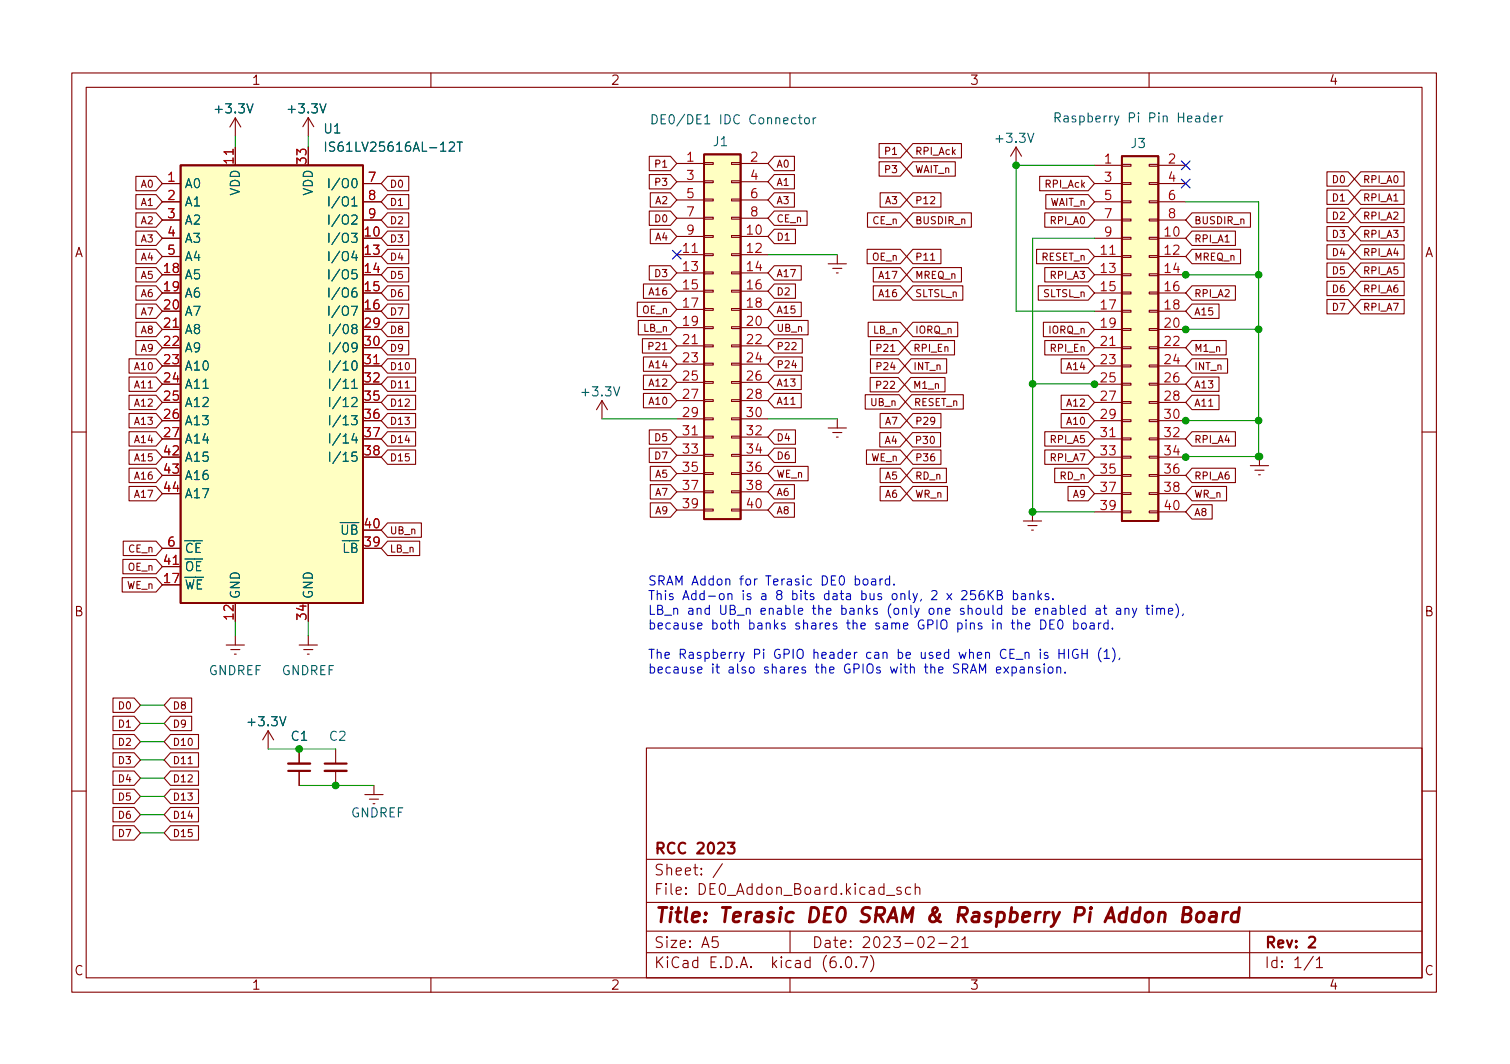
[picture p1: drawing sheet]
<svg xmlns="http://www.w3.org/2000/svg" width="210mm" height="148mm" viewBox="0 0 210 148" stroke-linecap="round" stroke-linejoin="round" font-family="sans-serif">
<g fill="none" stroke="#840000" stroke-width=".15">
<path d="M10 10.2h190v128h-190zM12 12.2h186v124h-186zM32.8 16.4v2.6M32.8 16.4l-.8 1.3M32.8 16.4l.7 1.3M42.9 16.4l-.7 1.2M42.9 16.4v2.5M42.9 16.4l.8 1.2M60 10.2v2M110 10.2v2M122.4 20h3l.8 1-.8 1h-3zM127.1 20h6.8v2h-6.8l-.9-1z"/>
<path d="M160 10.2v2M18.9 24.6h2.8l.9 1-.9 1h-2.8zM18.9 34.7h2.8l.9 1-.9 1h-2.8zM18.9 29.6h2.8l.9 1-.9 1h-2.8zM18.9 32.2h2.8l.9 1-.9 1h-2.8zM18.9 37.3h2.8l.9 1-.9 1h-2.8zM18.9 27.1h2.8l.9 1-.9 1h-2.8zM18.9 39.8h2.8l.9 1-.9 1h-2.8zM22.6 25.6h2.5M22.6 28.1h2.5M22.6 30.6h2.5M22.6 33.2h2.5"/>
<path d="M22.6 35.7h2.5M32.8 20.5v2.5M50.5 25.6h2.6M50.5 28.1h2.6M50.5 30.6h2.6M54 27.1h2.9v2h-2.9l-.9-1zM54 34.7h2.9v2h-2.9l-.9-1zM54 32.2h2.9v2h-2.9l-.9-1zM54 37.3h2.9v2h-2.9l-.9-1zM54 29.6h2.9v2h-2.9l-.9-1zM54 24.6h2.9v2h-2.9l-.9-1zM54 39.8h2.9v2h-2.9l-.9-1z"/>
<path d="M89.6 39.5h3.8l.8 1-.8 1h-3.8zM90.4 21.8h3l.8 1-.8 1h-3zM90.4 24.3h3l.8 1-.8 1h-3zM90.4 37h3l.8 1-.8 1h-3zM90.4 29.4h3l.8 1-.8 1h-3zM90.5 26.8h2.9l.8 1-.8 1h-2.9zM90.5 31.9h2.9l.8 1-.8 1h-2.9zM94.2 22.8h3.8M94.2 32.9h3.8M94.2 35.5h3.8M94.2 38h3.8M94.2 25.3h3.8"/>
<path d="M94.2 27.8h3.8M94.2 30.4h3.8M98 37.9h1.3v.2h-1.3zM98 35.3h1.3v.3h-1.3zM98 32.8h1.3v.3h-1.3zM98 30.3h1.3v.2h-1.3zM98 27.7h1.3v.3h-1.3zM98 25.2h1.3v.2h-1.3zM98 22.6h1.3v.3h-1.3zM101.9 37.9h1.2v.2h-1.2zM101.9 35.3h1.2v.3h-1.2zM101.9 32.8h1.2v.3h-1.2z"/>
<path d="M101.9 30.3h1.2v.2h-1.2zM101.9 27.7h1.2v.3h-1.2zM101.9 25.2h1.2v.2h-1.2zM101.9 22.6h1.2v.3h-1.2zM103.1 22.8h3.8M103.1 32.9h3.8M103.1 35.5h3.8M103.1 38h3.8M103.1 25.3h3.8M103.1 27.8h3.8M103.1 30.4h3.8M107.8 37h3.8v2h-3.8l-.9-1z"/>
<path d="M107.8 39.5h3v2h-3l-.9-1zM107.8 21.8h2.8v2h-2.8l-.9-1zM107.8 26.8h2.8v2h-2.8l-.9-1zM107.8 24.3h2.8v2h-2.8l-.9-1zM107.8 29.4h4.6v2h-4.6l-.9-1zM107.8 31.9h3v2h-3l-.9-1zM115.3 36.7h2.6M116 37.4h1.2M116.5 38h.2M116.6 35.5v1.2M120.7 34.7h4.7l.8 1-.8 1h-4.7zM120.8 29.6h4.6l.8 1-.8 1h-4.6z"/>
<path d="M121.6 37.3h3.8l.8 1-.8 1h-3.8zM121.6 39.8h3.8l.8 1-.8 1h-3.8zM122.4 22.5h3l.8 1-.8 1h-3zM122.6 26.8h2.8l.8 1-.8 1h-2.8zM127.1 37.3h6.8v2h-6.8l-.9-1zM127.1 34.7h3.9v2h-3.9l-.9-1zM127.1 39.8h7v2h-7l-.9-1zM127.1 26.8h3.9v2h-3.9l-.9-1zM127.1 29.6h8.2v2h-8.2l-.9-1zM127.1 22.5h5.9v2h-5.9l-.9-1zM129.6 36.2h.6M141.5 20.5l-.8 1.3"/>
<path d="M141.5 20.5v2.5M141.5 20.5l.7 1.3M144.3 34.7h7.2l.9 1-.9 1h-7.2zM144.6 39.8h6.9l.9 1-.9 1h-6.9zM144.8 24.6h6.7l.9 1-.9 1h-6.7zM145.5 37.3h6l.9 1-.9 1h-6zM145.5 29.6h6l.9 1-.9 1h-6zM145.6 27.1h5.9l.9 1-.9 1h-5.9zM152.4 25.6h3.8M152.4 28.1h3.8M152.4 30.6h3.8M152.4 33.2h3.8"/>
<path d="M152.4 35.7h3.8M152.4 23h3.8M152.4 38.3h3.8M156.2 38.1h1.3v.3h-1.3zM156.2 35.6h1.3v.2h-1.3zM156.2 33.1h1.3v.2h-1.3zM156.2 30.5h1.3v.3h-1.3zM156.2 28h1.3v.2h-1.3zM156.2 25.4h1.3v.3h-1.3zM156.2 22.9h1.3v.2h-1.3zM160 38.1h1.3v.3h-1.3zM160 35.6h1.3v.2h-1.3z"/>
<path d="M160 33.1h1.3v.2h-1.3zM160 30.5h1.3v.3h-1.3zM160 28h1.3v.2h-1.3zM160 25.4h1.3v.3h-1.3zM160 22.9h1.3v.2h-1.3zM161.3 25.6h3.8M161.3 28.1h3.8M161.3 30.6h3.8M161.3 33.2h3.8M161.3 35.7h3.8M161.3 23h3.8M161.3 38.3h3.8"/>
<path d="M166 39.8h6v2h-6l-.9-1zM166 29.6h8.1v2h-8.1l-.9-1zM166 34.7h6.7v2h-6.7l-.9-1zM166 32.2h6v2h-6l-.9-1zM184.8 31.5h2.9l.9 1-.9 1h-2.9zM184.8 34.1h2.9l.9 1-.9 1h-2.9zM184.8 36.6h2.9l.9 1-.9 1h-2.9zM184.8 39.2h2.9l.9 1-.9 1h-2.9zM184.8 23.9h2.9l.9 1-.9 1h-2.9zM184.8 26.5h2.9l.9 1-.9 1h-2.9zM184.8 29h2.9l.9 1-.9 1h-2.9zM189.5 36.6h6v2h-6l-.9-1z"/>
<path d="M189.5 39.2h6v2h-6l-.9-1zM189.5 34.1h6v2h-6l-.9-1zM189.5 23.9h6v2h-6l-.9-1zM189.5 26.5h6v2h-6l-.9-1zM189.5 29h6v2h-6l-.9-1zM189.5 31.5h6v2h-6l-.9-1zM18 55h3.7l.9 1-.9 1h-3.7zM18 57.6h3.7l.9 1-.9 1h-3.7zM18 52.5h3.7l.9 1-.9 1h-3.7zM18 50h3.7l.9 1-.9 1h-3.7zM18.9 44.9h2.8l.9 1-.9 1h-2.8zM18.9 47.4h2.8l.9 1-.9 1h-2.8z"/>
<path d="M18.9 42.3h2.8l.9 1-.9 1h-2.8zM22.6 45.9h2.5M50.5 51h2.6M54 55h3.9v2h-3.9l-.9-1zM54 50h3.9v2h-3.9l-.9-1zM54 57.6h3.9v2h-3.9l-.9-1zM54 52.5h3.9v2h-3.9l-.9-1zM54 42.3h2.9v2h-2.9l-.9-1zM54 44.9h2.9v2h-2.9l-.9-1zM54 47.4h2.9v2h-2.9l-.9-1zM56.4 54h.6M83.8 55.8l-.7 1.3"/>
<path d="M83.8 55.8v2.5M83.8 55.8l.8 1.3M88.7 42.1h4.7l.8 1-.8 1h-4.7zM88.9 44.6h4.5l.8 1-.8 1h-4.5zM89.5 47.2h3.9l.8 1-.8 1h-3.9zM89.6 49.7h3.8l.8 1-.8 1h-3.8zM89.6 52.2h3.8l.8 1-.8 1h-3.8zM89.6 54.8h3.8l.8 1-.8 1h-3.8zM90.4 59.9h3l.8 1-.8 1h-3zM94.2 40.5h3.8M94.2 43.1h3.8M94.2 45.6h3.8"/>
<path d="M94.2 48.2h3.8M94.2 50.7h3.8M94.2 53.2h3.8M94.2 55.8h3.8M94.2 58.3h3.8M98 58.2h1.3v.3h-1.3zM98 55.7h1.3v.2h-1.3zM98 53.1h1.3v.3h-1.3zM98 50.6h1.3v.2h-1.3zM98 48h1.3v.3h-1.3zM98 45.5h1.3v.3h-1.3zM98 43h1.3v.2h-1.3z"/>
<path d="M98 40.4h1.3v.3h-1.3zM101.9 58.2h1.2v.3h-1.2zM101.9 55.7h1.2v.2h-1.2zM101.9 53.1h1.2v.3h-1.2zM101.9 50.6h1.2v.2h-1.2zM101.9 48h1.2v.3h-1.2zM101.9 45.5h1.2v.3h-1.2zM101.9 43h1.2v.2h-1.2zM101.9 40.4h1.2v.3h-1.2zM103.1 40.5h3.8M103.1 43.1h3.8M103.1 45.6h3.8"/>
<path d="M103.1 48.2h3.8M103.1 50.7h3.8M103.1 53.2h3.8M103.1 55.8h3.8M103.1 58.3h3.8M107.8 49.7h3.9v2h-3.9l-.9-1zM107.8 52.2h3.8v2h-3.8l-.9-1zM107.8 54.8h3.8v2h-3.8l-.9-1zM107.8 59.9h3v2h-3l-.9-1zM107.8 44.6h4.7v2h-4.7l-.9-1zM107.8 42.1h3.8v2h-3.8l-.9-1zM107.8 47.2h3.9v2h-3.9l-.9-1z"/>
<path d="M115.3 59.6h2.6M116.6 58.3v1.3M120.5 55h4.7l.9 1-.9 1h-4.7zM120.9 44.9h4.5l.8 1-.8 1h-4.5zM121.2 52.6h3.9l.8 1-.8 1h-3.9zM121.2 47.4h3.9l.9 1-.9 1h-3.9zM121.2 50h3.9l.9 1-.9 1h-3.9zM122.6 57.6h2.8l.8 1-.8 1h-2.8zM126.8 52.6h4.8v2h-4.8l-.9-1zM126.9 47.4h6v2h-6l-.9-1zM126.9 50h4.9v2h-4.9l-.9-1zM126.9 55h7.2v2h-7.2l-.8-1z"/>
<path d="M127.1 57.6h3.9v2h-3.9l-.9-1zM127.1 44.9h6.3v2h-6.3l-.9-1zM145.3 44.9h6.2l.9 1-.9 1h-6.2zM145.5 47.4h6l.9 1-.9 1h-6zM147.8 50h3.7l.9 1-.9 1h-3.7zM147.8 57.6h3.7l.9 1-.9 1h-3.7zM147.8 55h3.7l.9 1-.9 1h-3.7zM152.4 45.9h3.8M152.4 51h3.8M152.4 40.8h3.8M152.4 43.3h3.8M152.4 48.4h3.8"/>
<path d="M152.4 53.5h3.8M152.4 56h3.8M152.4 58.6h3.8M156.2 58.5h1.3v.2h-1.3zM156.2 55.9h1.3v.3h-1.3zM156.2 53.4h1.3v.2h-1.3zM156.2 50.8h1.3v.3h-1.3zM156.2 48.3h1.3v.2h-1.3zM156.2 45.8h1.3v.2h-1.3zM156.2 43.2h1.3v.3h-1.3zM156.2 40.7h1.3v.2h-1.3zM160 58.5h1.3v.2h-1.3z"/>
<path d="M160 55.9h1.3v.3h-1.3zM160 53.4h1.3v.2h-1.3zM160 50.8h1.3v.3h-1.3zM160 48.3h1.3v.2h-1.3zM160 45.8h1.3v.2h-1.3zM160 43.2h1.3v.3h-1.3zM160 40.7h1.3v.2h-1.3zM161.3 45.9h3.8M161.3 51h3.8M161.3 40.8h3.8M161.3 43.3h3.8M161.3 48.4h3.8"/>
<path d="M161.3 53.5h3.8M161.3 56h3.8M161.3 58.6h3.8M166 42.3h3.7v2h-3.7l-.9-1zM166 55h3.7v2h-3.7l-.9-1zM166 47.4h4.7v2h-4.7l-.9-1zM166 52.5h3.7v2h-3.7l-.9-1zM166 50h4.9v2h-4.9l-.9-1zM184.8 41.7h2.9l.9 1-.9 1h-2.9zM189.5 41.7h6v2h-6l-.9-1zM10 60.2h2M17.1 77.9h4.6l.9 1-.9 1h-4.6z"/>
<path d="M17.2 75.4h4.5l.9 1-.9 1h-4.5zM18 62.7h3.7l.9 1-.9 1h-3.7zM18 65.2h3.7l.9 1-.9 1h-3.7zM18 60.1h3.7l.9 1-.9 1h-3.7zM18 67.7h3.7l.9 1-.9 1h-3.7zM22.6 78.9h2.5M22.6 76.4h2.5M54 62.7h3.9v2h-3.9l-.9-1zM54 60.1h3.9v2h-3.9l-.9-1zM54 72.8h4.7v2h-4.7l-.9-1zM54 75.4h4.4v2h-4.4l-.9-1zM90.4 62.4h3l.8 1-.8 1h-3z"/>
<path d="M90.5 67.5h2.9l.8 1-.8 1h-2.9zM90.5 70h2.9l.8 1-.8 1h-2.9zM90.5 64.9h2.9l.8 1-.8 1h-2.9zM94.2 60.9h3.8M94.2 63.4h3.8M94.2 65.9h3.8M94.2 68.5h3.8M94.2 71h3.8M98 70.9h1.3v.3h-1.3zM98 68.4h1.3v.2h-1.3zM98 65.8h1.3v.3h-1.3zM98 63.3h1.3v.2h-1.3z"/>
<path d="M98 60.7h1.3v.3h-1.3zM101.9 70.9h1.2v.3h-1.2zM101.9 68.4h1.2v.2h-1.2zM101.9 65.8h1.2v.3h-1.2zM101.9 63.3h1.2v.2h-1.2zM101.9 60.7h1.2v.3h-1.2zM103.1 60.9h3.8M103.1 63.4h3.8M103.1 65.9h3.8M103.1 68.5h3.8M103.1 71h3.8M107.8 62.4h3v2h-3l-.9-1z"/>
<path d="M107.8 70h2.8v2h-2.8l-.9-1zM107.8 67.5h2.8v2h-2.8l-.9-1zM107.8 64.9h4.7v2h-4.7l-.9-1zM116 60.2h1.2M116.5 60.9h.2M120.6 62.7h4.8l.8 1-.8 1h-4.8zM122.5 60.2h2.8l.9 1-.9 1h-2.8zM122.6 65.2h2.8l.8 1-.8 1h-2.8zM122.6 67.7h2.8l.8 1-.8 1h-2.8zM127.1 60.2h3.9v2h-3.9l-.9-1zM127.1 62.7h3.9v2h-3.9l-.9-1zM127.1 65.2h4.7v2h-4.7l-.9-1z"/>
<path d="M127.1 67.7h4.8v2h-4.8l-.9-1zM142.5 72.6h2.5M143.1 73.2h1.3M143.6 73.8h.3M143.8 71.3v1.3M145.5 62.7h6l.9 1-.9 1h-6zM145.5 60.1h6l.9 1-.9 1h-6zM146.9 65.2h4.6l.9 1-.9 1h-4.6zM148.7 67.7h2.8l.9 1-.9 1h-2.8zM152.4 61.1h3.8M152.4 63.7h3.8M152.4 66.2h3.8"/>
<path d="M152.4 68.7h3.8M152.4 71.3h3.8M156.2 71.2h1.3v.2h-1.3zM156.2 68.6h1.3v.3h-1.3zM156.2 66.1h1.3v.2h-1.3zM156.2 63.5h1.3v.3h-1.3zM156.2 61h1.3v.2h-1.3zM160 71.2h1.3v.2h-1.3zM160 68.6h1.3v.3h-1.3zM160 66.1h1.3v.2h-1.3zM160 63.5h1.3v.3h-1.3zM160 61h1.3v.2h-1.3z"/>
<path d="M161.3 61.1h3.8M161.3 63.7h3.8M161.3 66.2h3.8M161.3 68.7h3.8M161.3 71.3h3.8M166 60.1h6v2h-6l-.9-1zM166 70.3h2.8v2h-2.8l-.9-1zM166 67.7h4.8v2h-4.8l-.9-1zM166 65.2h6v2h-6l-.9-1zM174.1 64.8h2.5M174.7 65.5h1.3M175.2 66.1h.3"/>
<path d="M175.4 63.6v1.2M198 60.2h2M15.7 99.7h3l.9 1-.9 1h-3zM15.7 97.2h3l.9 1-.9 1h-3zM17 80.4h4.7l.9 1-.9 1h-4.7zM23.7 99.7h3v2h-3l-.8-1zM23.7 97.2h3v2h-3l-.8-1zM31.5 89.8h2.5M32.1 90.5h1.3M32.6 91.1h.3M32.8 88.6v1.2M41.7 89.8h2.5"/>
<path d="M42.3 90.5h1.3M42.8 91.1h.3M42.9 88.6v1.2M10 110.2h2M15.7 115h3l.9 1-.9 1h-3zM15.7 112.4h3l.9 1-.9 1h-3zM15.7 109.9h3l.9 1-.9 1h-3zM15.7 107.4h3l.9 1-.9 1h-3zM15.7 104.8h3l.9 1-.9 1h-3zM15.7 102.3h3l.9 1-.9 1h-3zM23.7 115h3.9v2h-3.9l-.8-1zM23.7 102.3h3.9v2h-3.9l-.8-1z"/>
<path d="M23.7 104.8h3.9v2h-3.9l-.8-1zM23.7 107.4h3.9v2h-3.9l-.8-1zM23.7 109.9h3.9v2h-3.9l-.8-1zM23.7 112.4h3.9v2h-3.9l-.8-1zM26.2 106.3h.6M37.3 101.8l-.7 1.2M37.3 101.8v2.5M37.3 101.8l.8 1.2M41.7 104.3v2M41.7 107.3v2.1M46.7 104.3v2M46.7 107.3v2.1"/>
<path d="M50.8 110.7h2.5M51.4 111.3h1.3M52.1 109.4v1.3M90 104.2h108v32h-108zM90 119.7h108M198 110.2h2M60 136.2v2M90 132.7h108M90 129.7h108M90 125.7h108M99.9 130.4h-.7v.8l.2-.2 .5 .1 .1 .2-.1 .5-.2 .1h-.3l-.2-.1M100.6 120.3l-1.3 1.9"/>
<path d="M110 136.2v2M110 129.7v3M117.1 134.6l.1 .1h-.1h-.1l.1-.1v.1M117.9 133.3a.36 .36 0 0 1 .6 .2 .77 .77 0 0 1-.4 1.2 1 1 0 0 1-.2-1.4zM119.2 134.6l.1 .1h-.1v-.1v.1M119.8 133.2h1l-.6 1.5M121.2 133a1.72 1.72 0 0 1 0 2.3M123.4 124.7h1.2M125.4 123.6l-.3-.1-.2 .3v.2l.5 .1 .1 .2-.1 .2h-.1h-.4M126.8 123.6l-.4-.1-.3 .3v.5l.1 .2h.2h.4M127.4 123.7a.37 .37 0 0 1 .7 .1v.7M127.4 123v1.5"/>
<path d="M129.2 130.6l.2-.2 .5 .1a.41 .41 0 0 1 .1 .6l-.8 .8h.9M130.7 131.4h1.2M132.5 130.6l.2-.2 .5 .1a.41 .41 0 0 1 .1 .6l-.9 .8h1M133.9 130.9l.5-.5v1.5M133.9 131.9h.9M160 136.2v2M174 129.7v6.5M182.9 133.2l-1.3 1.9M183.3 133.7l.4-.5v1.5M183.3 134.7h.9"/>
</g>
<path d="M40.1 107.3h3.1M45.2 106.3h3.1M101.3 117.3h1l-.5 .6a.41 .41 0 0 1 .5 .3v.4l-.2 .2h-.5l-.3-.1M182.3 130.6l.2-.2 .5 .1a.41 .41 0 0 1 .1 .6l-.9 .8h.9" fill="none" stroke="#840000" stroke-width=".3"/>
<path d="M164.7 127.3h.7a.49 .49 0 0 0 .4-.4 .49 .49 0 0 0-.3-.5h-.6l-.3 2h.8a.53 .53 0 0 0 .4-.5 .53 .53 0 0 0-.4-.6M166.8 127.2a.52 .52 0 0 1 .5-.2 .52 .52 0 0 1 .4 .4l-.1 .6a.55 .55 0 0 1-.5 .4 .55 .55 0 0 1-.5-.4zM168.6 127.1l.2-.1 .5 .1 .1 .2-.1 1.1M169.4 127.5l-.7 .1a.4 .4 0 0 0-.3 .4 .4 .4 0 0 0 .2 .4l.7-.1M170.4 127l-.2 1.4M171 127a.59 .59 0 0 0-.6 .4M172.5 127.1a.66 .66 0 0 0-1 .3l-.1 .6 .2 .3 .2 .1 .5-.1M172.6 126.4l-.3 2" fill="none" stroke="#840000" stroke-width=".4"/>
<g fill="#ffffc2" stroke="#ffffc2" stroke-width=".14">
<path d="M25.1 23h25.4v61h-25.4z"/>
<path d="M156.2 21.8h5.1v50.8h-5.1z"/>
<path d="M98 21.5h5.1v50.8h-5.1z"/>
</g>
<path d="M25.1 23h25.4v61h-25.4zM98 21.5h5.1v50.8h-5.1zM156.2 21.8h5.1v50.8h-5.1z" fill="none" stroke="#840000" stroke-width=".25"/>
<g fill="none" stroke="#006464" stroke-width=".15">
<path d="M45.3 19.8v1.3M46.6 19.8h-.5l-.2 .1v.4l.6 .2 .1 .3-.2 .3-.5-.1M63.7 19.8h.7M64 19.8v1.3M90.8 16a.64 .64 0 0 1 .7 .6 .64 .64 0 0 1-.7 .6zM112.1 16.5l.2-.1 .3 .1 .1 .5-.1 .2h-.3l-.2-.1zM113.2 16.4v.8M113.6 16.4l-.2 .1-.2 .1M146.9 16.4l.6-.1 .1-.2v-.3l-.2-.1h-.5v1.3M147.2 16.4l.4 .6M168.7 16.6l.7-.2-.1-.2-.4-.1-.2 .2 .1 .6h.5M169.9 16.1v.9"/>
<path d="M170.3 16.1l-.3 .1-.1 .2M45.8 24.9v1.2M45.8 27.4v1.3M45.8 29.9v1.3M45.8 32.5v1.3M45.8 35v1.3M45.8 37.6v1.2M47.3 32.4l-1.1 1.7M47.3 35l-1.1 1.6M47.3 37.5l-1.1 1.6M47.3 24.8l-1.1 1.6M47.3 27.3l-1.1 1.7"/>
<path d="M47.3 29.9l-1.1 1.6M45.8 40.1v1.3M45.8 42.6v1.3M45.9 45.2v1.3M45.9 47.7v1.3M45.9 50.3v1.2M45.9 52.8v1.3M45.9 55.3v1.3M45.9 57.9v1.3M47.3 40l-1.1 1.7M47.3 42.6l-1.1 1.6M47.4 45.1l-1.1 1.7"/>
<path d="M47.4 47.7l-1.1 1.6M47.4 50.2l-1.1 1.6M47.4 52.7l-1.1 1.7M47.4 55.3l-1.1 1.6M47.4 57.8l-1.1 1.7M45.9 60.4v1.3M45.9 63v1.2M47.4 60.4l-1.1 1.6M47.4 62.9l-1.1 1.6"/>
</g>
<path d="M40.1 106.3h3.1M45.2 107.3h3.1" fill="none" stroke="#840000" stroke-width=".33"/>
<g fill="none" stroke="#0000c2" stroke-width=".15">
<path d="M119.1 80.7l.4-.1 .2 .3v.3l-.1 .2h-.5M120.3 80.7l.3-.1 .2 .3v.3l-.2 .3-.3-.1-.1-.2v-.3zM121.4 80.7h.5v.8M121.9 80.9l-.4 .1a.25 .25 0 0 0-.2 .2 .25 .25 0 0 0 .2 .3l.4-.1M122.5 80.6v.9M122.9 80.6l-.2 .1-.2 .2M123.9 80.7l-.4-.1-.2 .3v.3l.1 .2h.5M123.9 80.2v1.3M124.5 81.3v.2M133.9 82.4l.2-.2h.3l.2 .2v.2v.2l-.8 .7h.8M135.8 82.2h-.6l-.1 .6 .2-.1 .4 .1 .1 .2v.4l-.2 .1h-.3l-.2-.1M136.9 82.2a.5 .5 0 0 0-.6 .6v.5l.2 .1 .3 .1 .2-.1 .1-.4-.2-.2-.3-.1-.3 .3"/>
<path d="M137.6 82.2v1.3M137.8 82.8l.5 .7M138.3 82.2l-.7 .8M138.7 93.3l.7-.1-.1-.3h-.4l-.2 .2 .1 .6h.5M138.9 82.8h.5l.1-.2-.1-.3-.5-.1v1.3h.5l.2-.2a.33 .33 0 0 0-.3-.5M139.8 92.9l.6 .8M140.4 92.9l-.6 .8M140.9 92.9h.4l.2 .2v.4l-.1 .2h-.5M140.9 92.9v1.3M141.1 82.7h.4l.2 .2v.4l-.1 .1h-.5M141.1 82.2v1.3M142.1 92.9h.5v.8"/>
<path d="M142.3 82.7h.4l.1 .8M142.6 93.2h-.4a.25 .25 0 0 0-.2 .3 .25 .25 0 0 0 .2 .2h.4M142.8 83h-.4a.25 .25 0 0 0-.2 .3 .25 .25 0 0 0 .2 .2l.4-.1M142.8 87.2l.6-.1-.1-.3h-.3l-.2 .1 .1 .6h.4M143.2 93l.2-.1h.3l.1 .8M143.2 92.9v.8M143.4 82.8l.2-.1h.3v.8M143.4 82.7v.8M144.6 82.2v1.3M144.7 83l.3 .5M144.8 92.9h-.3l-.2 .2 .1 .1 .4 .2v.3h-.5M144.9 90.4v.1"/>
<path d="M144.9 86.3a.64 .64 0 0 1 .7 .7 .64 .64 0 0 1-.7 .6zM145 82.7l-.4 .4M145.4 92.5v.1M145.4 92.9v.8M145.9 90.9l-.3-.1-.2 .2 .1 .2 .4 .1v.3h-.5M146 82.7h-.3l-.2 .1 .1 .2 .4 .1v.3h-.5M146.1 92.9h.3l.2 .2v.4l-.2 .2h-.3l-.2-.2v-.4zM146.2 86.9h.4M146.6 83.4v.1M146.8 86.3h-.6v1.3h.6M147.2 93l.1-.1h.3l.1 .8M147.2 92.9v.8"/>
<path d="M147.4 86.4l.3-.1a.79 .79 0 0 1 0 1.3l-.2-.1-.2-.1v-.6zM147.5 90.4v1.3M147.5 91h.7M148.2 90.4v1.3M148.3 93.6v.1M148.8 90.4v1.3M149.5 86.8h.4l.2 .2v.4l-.1 .1h-.5M149.5 86.3v1.3M150.1 90.5a.62 .62 0 0 0-.8 .4 .62 .62 0 0 0 .5 .8l.3-.1v-.5h-.2M150.7 91h.7M150.7 90.4v1.3M150.7 86.8h.3l.3 .2v.4l-.3 .2-.3-.1-.1-.1v-.4z"/>
<path d="M151.1 84.8l-.4-.1-.2 .2v.4l.1 .2h.5M151.1 84.3v1.3M151.4 90.4v1.3M151.8 86.8h.5l.1 .8M152.4 87.1h-.5a.25 .25 0 0 0-.2 .3 .25 .25 0 0 0 .2 .2l.5-.1M152.7 84.8h.4l.1 .8M153 86.8v.8M153.2 85l-.4 .1a.25 .25 0 0 0-.2 .2 .25 .25 0 0 0 .2 .3l.4-.1M153.3 86.8h-.2l-.1 .2M153.3 90.2a1.46 1.46 0 0 0 0 2M153.6 84.7h.5M153.7 90.8l.4-.4v1.3"/>
<path d="M153.7 91.7h.8M153.8 84.3v1.1l.1 .1 .2 .1M154.3 86.8h-.4l-.2 .2v.4l.1 .1h.5M154.3 86.3v1.3M154.9 87.5v.1M154.9 90.2a1.46 1.46 0 0 1 0 2M155.5 84.8h.5v.8M155.9 91.6l-.1 .3M156 85l-.4 .1a.25 .25 0 0 0-.2 .2 .25 .25 0 0 0 .2 .3l.4-.1M156.6 84.8l.2-.1 .3 .1 .1 .8M156.6 84.7v.9M157.7 84.7l.3 .9"/>
<path d="M158.3 84.7l-.4 1.2-.2 .1M159.6 84.7h.4M159.7 84.3v1.1l.1 .1 .2 .1M160.5 84.3v.1M160.5 84.7v.9M161.1 84.8l.1-.1 .3 .1 .1 .8M161.1 84.7v.9M161.6 84.9l.2-.2 .3 .1 .1 .8M162.7 85.1l.6-.1-.1-.2-.3-.1-.2 .2 .1 .6h.4M163.7 84.1a1.46 1.46 0 0 1 0 1.9M164.8 85.5l-.2 .2"/>
</g>
<g fill="none" stroke="#009600" stroke-width=".15">
<path d="M32.8 19v1.5M42.9 18.9v1.6M106.9 35.5h9.7M152.4 33.2h-8.6v38.1h8.6M152.4 23h-10.9v20.3h10.9M165.1 38.3h.1M165.1 28.1h10.2v35.5M165.1 38.3h10.2M83.8 58.3h10.4M106.9 58.3h9.7M143.8 53.5h8.6M175.3 45.9h-10.2"/>
<path d="M175.3 58.6h-10.2M175.4 63.6h-10.3v.1M19.6 98.2h3.3M32.8 86.5v2.1M42.9 86.5v2.1M19.6 110.9h3.3M19.6 113.4h3.3M19.6 116h3.3M19.6 103.3h3.3M19.6 108.4h3.3M19.6 100.7h3.3M19.6 105.8h3.3"/>
<path d="M37.3 104.3h9.4M41.7 109.4h10.4"/>
</g>
<path d="M93.6 34.9l1.2 1.2M94.8 34.9l-1.2 1.2M164.5 25l1.2 1.2M164.5 22.4l1.2 1.2M165.7 25l-1.2 1.2M165.7 22.4l-1.2 1.2" fill="none" stroke="#000084" stroke-width=".15"/>
<g fill="#009600" stroke="#009600" stroke-width=".15">
<circle cx="143.8" cy="71.3" r=".46"/>
<circle cx="141.5" cy="23" r=".46"/>
<circle cx="143.8" cy="53.5" r=".46"/>
<circle cx="46.7" cy="109.4" r=".46"/>
<circle cx="41.7" cy="104.3" r=".46"/>
<circle cx="175.4" cy="63.6" r=".46"/>
<circle cx="175.3" cy="63.6" r=".46"/>
<circle cx="175.3" cy="58.6" r=".46"/>
<circle cx="165.1" cy="63.7" r=".46"/>
<circle cx="165.1" cy="58.6" r=".46"/>
<circle cx="152.4" cy="53.5" r=".46"/>
<circle cx="175.3" cy="45.9" r=".46"/>
<circle cx="165.1" cy="45.9" r=".46"/>
<circle cx="175.3" cy="38.3" r=".46"/>
<circle cx="165.1" cy="38.3" r=".46"/>
</g>
<text font-size="2.8" fill="#840000" x="91" y="128.5">Title: Terasic DE0 SRAM &amp; Raspberry Pi Addon Board</text>
<g font-size="2.1" fill="#840000">
<text x="91" y="118.9">RCC 2023</text>
<text x="91" y="124.6">File: DE0_Addon_Board.kicad_sch</text>
<text x="91" y="121.9">Sheet: /</text>
<text x="91" y="134.8">KiCad E.D.A. kicad (6.0.7)</text>
<text x="91" y="132">Size: A5</text>
<text x="113" y="132">Date: 2023-02-21</text>
<text x="176" y="132">Rev: 2</text>
<text x="176" y="134.8">Id: 1/1</text>
</g>
<g font-size="1.8" fill="#840000">
<text x="35" y="11.8">1</text>
<text x="85" y="11.8">2</text>
<text x="135" y="11.8">3</text>
<text x="185" y="11.8">4</text>
<text x="10.3" y="35.8">A</text>
<text x="198.4" y="35.8">A</text>
<text x="10.3" y="85.8">B</text>
<text x="198.4" y="85.8">B</text>
<text x="10.3" y="135.8">C</text>
<text x="35" y="137.8">1</text>
<text x="85" y="137.8">2</text>
<text x="135" y="137.8">3</text>
<text x="185" y="137.8">4</text>
<text x="198.4" y="135.8">C</text>
</g>
<g font-size="1.8" fill="#006464">
<text x="30.2" y="15.8">+3.3V</text>
<text x="40.3" y="15.8">+3.3V</text>
<text x="92" y="17.3">DE0/DE1 IDC Connector</text>
<text x="148.2" y="17.1">Raspberry Pi Pin Header</text>
<text x="45.2" y="18.6">U1</text>
<text x="46.4" y="21.1">IS61LV25616AL-12T</text>
<text x="99.3" y="20.4">J1</text>
<text x="138.9" y="19.9">+3.3V</text>
<text x="157.5" y="20.6">J3</text>
<text x="25.7" y="26.2">A0</text>
<text x="25.7" y="28.7">A1</text>
<text x="33.4" y="27.3" transform="rotate(-90 33.4 27.3)">VDD</text>
<text x="43.6" y="27.3" transform="rotate(-90 43.6 27.3)">VDD</text>
<text x="46.7" y="26.2">I/O0</text>
<text x="46.7" y="28.7">I/O1</text>
<text x="25.7" y="31.3">A2</text>
<text x="25.7" y="33.8">A3</text>
<text x="46.7" y="33.8">I/O3</text>
<text x="46.7" y="31.3">I/O2</text>
<text x="25.7" y="38.9">A5</text>
<text x="25.7" y="41.4">A6</text>
<text x="25.7" y="36.4">A4</text>
<text x="46.7" y="36.4">I/O4</text>
<text x="46.7" y="38.9">I/O5</text>
<text x="46.7" y="41.4">I/O6</text>
<text x="25.7" y="44">A7</text>
<text x="25.7" y="46.5">A8</text>
<text x="46.7" y="44">I/O7</text>
<text x="47.1" y="46.5">I/08</text>
<text x="25.7" y="49.1">A9</text>
<text x="25.7" y="51.6">A10</text>
<text x="47.1" y="49.1">I/09</text>
<text x="47.1" y="51.6">I/10</text>
<text x="25.7" y="54.1">A11</text>
<text x="25.7" y="56.7">A12</text>
<text x="25.7" y="59.2">A13</text>
<text x="47.1" y="54.1">I/11</text>
<text x="47.1" y="56.7">I/12</text>
<text x="47.1" y="59.2">I/13</text>
<text x="81.2" y="55.2">+3.3V</text>
<text x="25.7" y="61.8">A14</text>
<text x="25.7" y="64.3">A15</text>
<text x="47.1" y="61.8">I/14</text>
<text x="47.1" y="64.3">I/15</text>
<text x="25.7" y="66.8">A16</text>
<text x="25.7" y="69.4">A17</text>
<text x="25.7" y="77">~{CE}</text>
<text x="46.1" y="74.5">~{UB}</text>
<text x="46.3" y="77">~{LB}</text>
<text x="25.7" y="82.1">~{WE}</text>
<text x="25.7" y="79.5">~{OE}</text>
<text x="33.4" y="83.5" transform="rotate(-90 33.4 83.5)">GND</text>
<text x="43.6" y="83.5" transform="rotate(-90 43.6 83.5)">GND</text>
<text x="29" y="94">GNDREF</text>
<text x="39.2" y="94">GNDREF</text>
<text x="34.7" y="101.1">+3.3V</text>
<text x="40.6" y="103.2">C1</text>
<text x="45.9" y="103.2">C2</text>
<text x="48.8" y="113.8">GNDREF</text>
</g>
<g font-size="1.8" fill="#a90000">
<text x="32.5" y="22.7" transform="rotate(-90 32.5 22.7)">11</text>
<text x="42.7" y="22.7" transform="rotate(-90 42.7 22.7)">33</text>
<text x="95.6" y="22.5">1</text>
<text x="104.5" y="22.5">2</text>
<text x="153.8" y="22.8">1</text>
<text x="162.7" y="22.8">2</text>
<text x="23.4" y="25.3">1</text>
<text x="23.4" y="27.8">2</text>
<text x="51.3" y="25.3">7</text>
<text x="51.3" y="27.8">8</text>
<text x="95.6" y="25.1">3</text>
<text x="95.6" y="27.6">5</text>
<text x="104.5" y="25.1">4</text>
<text x="104.5" y="27.6">6</text>
<text x="153.8" y="25.3">3</text>
<text x="153.8" y="27.8">5</text>
<text x="162.7" y="25.3">4</text>
<text x="162.7" y="27.8">6</text>
<text x="23.4" y="30.4">3</text>
<text x="23.4" y="32.9">4</text>
<text x="23.4" y="35.5">5</text>
<text x="50.8" y="32.9">10</text>
<text x="50.8" y="35.5">13</text>
<text x="51.3" y="30.4">9</text>
<text x="95.2" y="35.2">11</text>
<text x="95.6" y="30.1">7</text>
<text x="95.6" y="32.7">9</text>
<text x="104" y="32.7">10</text>
<text x="104" y="35.2">12</text>
<text x="104.5" y="30.1">8</text>
<text x="153.3" y="35.5">11</text>
<text x="153.8" y="30.4">7</text>
<text x="153.8" y="32.9">9</text>
<text x="162.2" y="32.9">10</text>
<text x="162.2" y="35.5">12</text>
<text x="162.7" y="30.4">8</text>
<text x="22.9" y="38">18</text>
<text x="22.9" y="40.5">19</text>
<text x="50.8" y="38">14</text>
<text x="50.8" y="40.5">15</text>
<text x="95.2" y="37.8">13</text>
<text x="95.2" y="40.3">15</text>
<text x="104" y="37.8">14</text>
<text x="104" y="40.3">16</text>
<text x="153.3" y="38">13</text>
<text x="153.3" y="40.5">15</text>
<text x="162.2" y="38">14</text>
<text x="162.2" y="40.5">16</text>
<text x="22.9" y="43.1">20</text>
<text x="22.9" y="45.6">21</text>
<text x="50.8" y="43.1">16</text>
<text x="50.8" y="45.6">29</text>
<text x="95.2" y="42.8">17</text>
<text x="95.2" y="45.4">19</text>
<text x="95.2" y="47.9">21</text>
<text x="104" y="42.8">18</text>
<text x="104" y="45.4">20</text>
<text x="104" y="47.9">22</text>
<text x="153.3" y="43.1">17</text>
<text x="153.3" y="45.6">19</text>
<text x="162.2" y="43.1">18</text>
<text x="162.2" y="45.6">20</text>
<text x="22.9" y="48.2">22</text>
<text x="22.9" y="50.7">23</text>
<text x="22.9" y="53.2">24</text>
<text x="50.8" y="48.2">30</text>
<text x="50.8" y="50.7">31</text>
<text x="50.8" y="53.2">32</text>
<text x="95.2" y="50.5">23</text>
<text x="95.2" y="53">25</text>
<text x="104" y="50.5">24</text>
<text x="104" y="53">26</text>
<text x="153.3" y="48.2">21</text>
<text x="153.3" y="50.7">23</text>
<text x="153.3" y="53.2">25</text>
<text x="162.2" y="48.2">22</text>
<text x="162.2" y="50.7">24</text>
<text x="162.2" y="53.2">26</text>
<text x="22.9" y="55.8">25</text>
<text x="22.9" y="58.3">26</text>
<text x="50.8" y="55.8">35</text>
<text x="50.8" y="58.3">36</text>
<text x="95.2" y="55.5">27</text>
<text x="95.2" y="58.1">29</text>
<text x="104" y="55.5">28</text>
<text x="104" y="58.1">30</text>
<text x="153.3" y="55.8">27</text>
<text x="153.3" y="58.3">29</text>
<text x="162.2" y="55.8">28</text>
<text x="162.2" y="58.3">30</text>
<text x="22.9" y="60.9">27</text>
<text x="22.9" y="63.4">42</text>
<text x="22.9" y="65.9">43</text>
<text x="50.8" y="60.9">37</text>
<text x="50.8" y="63.4">38</text>
<text x="95.2" y="60.6">31</text>
<text x="95.2" y="63.2">33</text>
<text x="95.2" y="65.7">35</text>
<text x="104" y="60.6">32</text>
<text x="104" y="63.2">34</text>
<text x="104" y="65.7">36</text>
<text x="153.3" y="60.9">31</text>
<text x="153.3" y="63.4">33</text>
<text x="153.3" y="65.9">35</text>
<text x="162.2" y="60.9">32</text>
<text x="162.2" y="63.4">34</text>
<text x="162.2" y="65.9">36</text>
<text x="22.9" y="68.5">44</text>
<text x="95.2" y="68.2">37</text>
<text x="95.2" y="70.8">39</text>
<text x="104" y="68.2">38</text>
<text x="104" y="70.8">40</text>
<text x="153.3" y="68.5">37</text>
<text x="153.3" y="71">39</text>
<text x="162.2" y="68.5">38</text>
<text x="162.2" y="71">40</text>
<text x="23.4" y="76.1">6</text>
<text x="50.8" y="76.1">39</text>
<text x="50.8" y="73.6">40</text>
<text x="22.9" y="81.2">17</text>
<text x="22.9" y="78.6">41</text>
<text x="32.5" y="86.2" transform="rotate(-90 32.5 86.2)">12</text>
<text x="42.7" y="86.2" transform="rotate(-90 42.7 86.2)">34</text>
</g>
<g font-size="1.8" fill="#0000c2">
<text x="90.2" y="81.5">SRAM Addon for Terasic DE0 board.</text>
<text x="90.2" y="83.6">This Add-on is a 8 bits data bus only, 2 x 256KB banks.</text>
<text x="90.2" y="85.6">LB_n and UB_n enable the banks (only one should be enabled at any time),</text>
<text x="90.2" y="87.7">because both banks shares the same GPIO pins in the DE0 board.</text>
<text x="90.2" y="91.7">The Raspberry Pi GPIO header can be used when CE_n is HIGH (1),</text>
<text x="90.2" y="93.8">because it also shares the GPIOs with the SRAM expansion.</text>
</g>
<g font-size="1.4" fill="#840000">
<text x="91.4" y="23.3">P1</text>
<text x="108.1" y="23.3">A0</text>
<text x="123.4" y="21.6">P1</text>
<text x="127.4" y="21.6">RPI_Ack</text>
<text x="19.7" y="26.1">A0</text>
<text x="19.7" y="28.7">A1</text>
<text x="54.2" y="28.7">D1</text>
<text x="54.2" y="26.1">D0</text>
<text x="91.3" y="28.4">A2</text>
<text x="91.4" y="25.9">P3</text>
<text x="108.1" y="28.4">A3</text>
<text x="108.1" y="25.9">A1</text>
<text x="123.3" y="28.4">A3</text>
<text x="123.4" y="24.1">P3</text>
<text x="127.4" y="28.4">P12</text>
<text x="127.4" y="24.1">WAIT_n</text>
<text x="145.6" y="26.1">RPI_Ack</text>
<text x="146.1" y="28.7">WAIT_n</text>
<text x="185.7" y="25.5">D0</text>
<text x="185.7" y="28">D1</text>
<text x="189.7" y="25.5">RPI_A0</text>
<text x="189.7" y="28">RPI_A1</text>
<text x="19.7" y="31.2">A2</text>
<text x="19.7" y="33.8">A3</text>
<text x="54.2" y="33.8">D3</text>
<text x="54.2" y="31.2">D2</text>
<text x="91.3" y="31">D0</text>
<text x="91.3" y="33.5">A4</text>
<text x="108.1" y="31">CE_n</text>
<text x="108.1" y="33.5">D1</text>
<text x="121.6" y="31.2">CE_n</text>
<text x="127.4" y="31.2">BUSDIR_n</text>
<text x="146.4" y="31.2">RPI_A0</text>
<text x="166.2" y="31.2">BUSDIR_n</text>
<text x="166.2" y="33.8">RPI_A1</text>
<text x="185.7" y="33.1">D3</text>
<text x="185.7" y="35.7">D4</text>
<text x="185.7" y="30.6">D2</text>
<text x="189.7" y="35.7">RPI_A4</text>
<text x="189.7" y="30.6">RPI_A2</text>
<text x="189.7" y="33.1">RPI_A3</text>
<text x="19.7" y="36.3">A4</text>
<text x="19.7" y="38.8">A5</text>
<text x="19.7" y="41.4">A6</text>
<text x="54.2" y="36.3">D4</text>
<text x="54.2" y="38.8">D5</text>
<text x="54.2" y="41.4">D6</text>
<text x="90.6" y="41.1">A16</text>
<text x="91.3" y="38.6">D3</text>
<text x="108.1" y="38.6">A17</text>
<text x="108.1" y="41.1">D2</text>
<text x="121.5" y="36.3">OE_n</text>
<text x="122.6" y="38.8">A17</text>
<text x="122.6" y="41.4">A16</text>
<text x="127.4" y="38.8">MREQ_n</text>
<text x="127.4" y="36.3">P11</text>
<text x="127.4" y="41.4">SLTSL_n</text>
<text x="145" y="36.3">RESET_n</text>
<text x="145.2" y="41.4">SLTSL_n</text>
<text x="146.4" y="38.8">RPI_A3</text>
<text x="166.2" y="41.4">RPI_A2</text>
<text x="166.2" y="36.3">MREQ_n</text>
<text x="185.7" y="38.2">D5</text>
<text x="185.7" y="40.7">D6</text>
<text x="189.7" y="38.2">RPI_A5</text>
<text x="189.7" y="40.7">RPI_A6</text>
<text x="19.7" y="46.5">A8</text>
<text x="19.7" y="43.9">A7</text>
<text x="54.2" y="43.9">D7</text>
<text x="54.2" y="46.5">D8</text>
<text x="89.5" y="43.7">OE_n</text>
<text x="89.6" y="46.2">LB_n</text>
<text x="108.1" y="46.2">UB_n</text>
<text x="108.1" y="43.7">A15</text>
<text x="121.6" y="46.5">LB_n</text>
<text x="127.4" y="46.5">IORQ_n</text>
<text x="146.1" y="46.5">IORQ_n</text>
<text x="166.2" y="43.9">A15</text>
<text x="185.7" y="43.3">D7</text>
<text x="189.7" y="43.3">RPI_A7</text>
<text x="18.9" y="51.5">A10</text>
<text x="19.7" y="49">A9</text>
<text x="54.2" y="51.5">D10</text>
<text x="54.2" y="49">D9</text>
<text x="90.6" y="51.3">A14</text>
<text x="90.6" y="53.8">A12</text>
<text x="90.6" y="48.7">P21</text>
<text x="108.1" y="51.3">P24</text>
<text x="108.1" y="53.8">A13</text>
<text x="108.1" y="48.7">P22</text>
<text x="122.4" y="49">P21</text>
<text x="122.4" y="51.5">P24</text>
<text x="127.1" y="49">RPI_En</text>
<text x="127.1" y="51.5">INT_n</text>
<text x="146.4" y="49">RPI_En</text>
<text x="148.7" y="51.5">A14</text>
<text x="166.2" y="49">M1_n</text>
<text x="166.2" y="51.5">INT_n</text>
<text x="18.9" y="56.6">A12</text>
<text x="18.9" y="59.2">A13</text>
<text x="18.9" y="54.1">A11</text>
<text x="54.2" y="56.6">D12</text>
<text x="54.2" y="59.2">D13</text>
<text x="54.2" y="54.1">D11</text>
<text x="90.6" y="56.4">A10</text>
<text x="108.1" y="56.4">A11</text>
<text x="121.3" y="56.5">UB_n</text>
<text x="122.3" y="54.1">P22</text>
<text x="123.3" y="59.2">A7</text>
<text x="127.1" y="54.1">M1_n</text>
<text x="127.2" y="56.5">RESET_n</text>
<text x="127.4" y="59.2">P29</text>
<text x="148.7" y="59.2">A10</text>
<text x="148.7" y="56.6">A12</text>
<text x="166.2" y="56.6">A11</text>
<text x="166.2" y="54.1">A13</text>
<text x="18.9" y="64.2">A15</text>
<text x="18.9" y="61.7">A14</text>
<text x="54.2" y="64.2">D15</text>
<text x="54.2" y="61.7">D14</text>
<text x="91.3" y="61.4">D5</text>
<text x="91.3" y="64">D7</text>
<text x="108.1" y="64">D6</text>
<text x="108.1" y="61.4">D4</text>
<text x="121.2" y="64.2">WE_n</text>
<text x="123.3" y="61.8">A4</text>
<text x="127.3" y="61.8">P30</text>
<text x="127.4" y="64.2">P36</text>
<text x="146.4" y="64.2">RPI_A7</text>
<text x="146.4" y="61.7">RPI_A5</text>
<text x="166.2" y="61.7">RPI_A4</text>
<text x="18.9" y="66.8">A16</text>
<text x="18.9" y="69.3">A17</text>
<text x="91.3" y="69.1">A7</text>
<text x="91.3" y="71.6">A9</text>
<text x="91.3" y="66.5">A5</text>
<text x="108.1" y="71.6">A8</text>
<text x="108.1" y="69.1">A6</text>
<text x="108.1" y="66.5">WE_n</text>
<text x="123.3" y="66.8">A5</text>
<text x="123.3" y="69.3">A6</text>
<text x="127.4" y="66.8">RD_n</text>
<text x="127.4" y="69.3">WR_n</text>
<text x="147.6" y="66.8">RD_n</text>
<text x="149.5" y="69.3">A9</text>
<text x="166.2" y="71.9">A8</text>
<text x="166.2" y="69.3">WR_n</text>
<text x="166.2" y="66.8">RPI_A6</text>
<text x="17.9" y="76.9">CE_n</text>
<text x="54.2" y="74.4">UB_n</text>
<text x="54.2" y="76.9">LB_n</text>
<text x="17.6" y="82">WE_n</text>
<text x="17.8" y="79.5">OE_n</text>
<text x="16.7" y="101.3">D1</text>
<text x="16.7" y="98.8">D0</text>
<text x="24" y="101.3">D9</text>
<text x="24" y="98.8">D8</text>
<text x="16.7" y="106.4">D3</text>
<text x="16.7" y="103.9">D2</text>
<text x="24" y="103.9">D10</text>
<text x="24" y="106.4">D11</text>
<text x="16.7" y="111.5">D5</text>
<text x="16.7" y="108.9">D4</text>
<text x="24" y="108.9">D12</text>
<text x="24" y="111.5">D13</text>
<text x="16.7" y="116.6">D7</text>
<text x="16.7" y="114">D6</text>
<text x="24" y="116.6">D15</text>
<text x="24" y="114">D14</text>
</g>
</svg>
